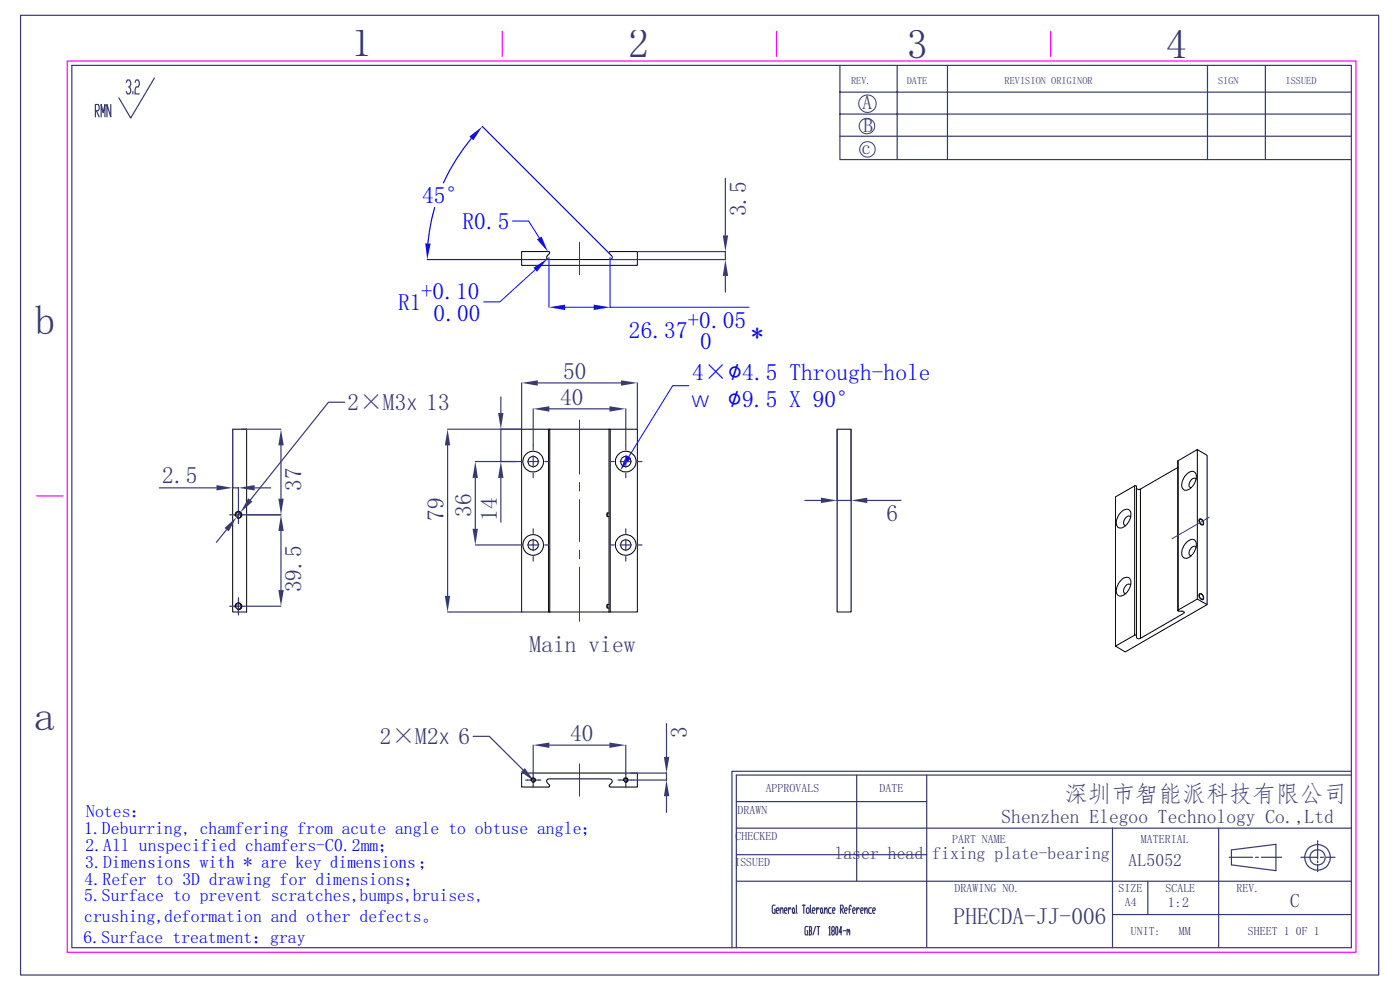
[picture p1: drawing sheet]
<svg xmlns="http://www.w3.org/2000/svg" width="297mm" height="210mm" viewBox="0 0 297 210" stroke-linecap="round" stroke-linejoin="round" font-family="sans-serif">
<g fill="none" stroke="#393972" stroke-width=".25">
<path d="M4.4 3.2h288.1v203.6h-288.1zM15.2 13.9h271.5v187.1h-271.5zM26.8 17.5l.2-.5h.5l.2 .5v.4l-.2 .5h-.2M27.5 18.4l.2 .5v.5l-.2 .5h-.5l-.2-.5M28.2 19.4v.5M28.7 17.5l.2-.5h.4l.2 .9-.2 .5h-.4l-.2 .5v1h.8M32.8 16.5l-5.1 8.5-2.5-4.2M178.2 13.9v15M178.2 19.5h108.5M190.3 13.9v20M201 13.9v20M256.2 13.9v20"/>
<path d="M268.4 13.9v20M20.2 23.5h.7l.1-.4-.1-.9h-.7v2.6M20.4 23.5l.6 1.3M21.5 24.8v-2.6l.4 1.7 .4-1.7v2.6M23.5 22.2v2.6l-.8-2.6v2.6M178.2 28.9v5h108.5M178.2 28.9h108.5M178.2 24.2h108.5M110.7 81.2v9.8M114.1 81.2h17.6M135.2 81.2v9.8M156.2 175.7h130.5"/>
<path d="M156.2 170h40.4M181.7 164.4v22.5M196.6 164.4v36.6M236 175.7v25.3M258.5 175.7v25.3M279.5 178.3v3.9M286.7 163.6h-131.4v37.4M286.7 164.4h-130.5v36.6M156.2 186.9h130.5M156.2 181.3h40.4M164.4 192h-.4l-.2 .3v1.1l.2 .3h.4v-.8h-.1M164.7 193.2h.4l.2-.3-.2-.3h-.3l-.1 .3v.5l.1 .3h.3"/>
<path d="M165.5 193.2l.3-.6h.2l.1 1.1M165.5 192.6v1.1M166.4 193.2h.4l.2-.3-.2-.3h-.3l-.1 .3 .1 .8h.3M167.3 192.6v1.1M167.8 192.9l-.1-.3h-.2l-.2 .6M168.2 192.6h.2l.1 .3-.1 .8h-.2l-.1-.3zM168.5 193.4l.2 .3M169 192l.1 1.7M170.2 192h.6M170.5 192v1.7M171.2 192.6h.3l.2 .3v.5l-.2 .3h-.3l-.1-.3v-.5zM171.3 196.5h-.4l-.1 .3 .1 1.5h.4v-.9h-.1"/>
<path d="M171.6 196.5h.4l.2 .3-.2 .6M171.7 197.4h.3l.2 .6-.2 .3h-.4M171.7 196.5v1.8M171.9 192v1.4l.2 .3M172.3 193.2h.5l.1-.3-.1-.3h-.3l-.2 .3v.5l.2 .3h.3M173 196.5l-.5 1.8M173.2 192.6v1.1M173.3 196.5h.6M173.6 196.5v1.8M173.8 192.9l-.1-.3h-.2l-.3 .6M174.2 192.6l.3 .3v.5l-.2 .3-.2-.3zM174.5 193.4l.1 .3"/>
<path d="M174.9 193.2l.4-.6 .2 1.1M174.9 192.6v1.1M175.9 196.8l.1-.3v1.8M175.9 198.3h.2M176.3 192.6h-.4l-.1 .3 .1 .8h.4M176.6 197.4l-.2-.6 .2-.3h.3l.1 .6-.1 .3h-.3l-.2 .3 .2 .6h.3l.1-.3-.1-.6M176.6 193.2h.4l.2-.3-.2-.3h-.3l-.1 .3 .1 .8h.3M177.4 196.5h.2l.1 .3-.1 1.5h-.2l-.1-.3zM178.3 192.9h.4l.2-.3-.2-.6h-.4v1.7M178.5 192.9l.4 .8M178.6 197.7h-.6l.4-1.2v1.8M178.9 197.4h.5"/>
<path d="M179.2 193.2h.4l.1-.3-.1-.3h-.3l-.1 .3v.5l.1 .3h.3M179.7 197.4l.1-.3 .2 .6M179.7 197.1v1.2M180 197.4l.1-.3 .2 1.2M180 192.9h.5M180.6 192.3l-.1-.3h-.2l-.1 1.7M180.9 193.2h.4l.1-.3-.1-.3h-.3l-.1 .3 .1 .8h.3M181.7 192.6v1.1M182.3 192.9l-.1-.3h-.2l-.3 .6M182.6 193.2h.4l.1-.3-.1-.3h-.3l-.1 .3 .1 .8h.3M183.4 193.2l.5-.6 .1 1.1M183.4 192.6v1.1"/>
<path d="M184.9 192.6h-.5l-.1 .3 .1 .8h.5M185.1 193.2h.4l.2-.3-.2-.3h-.2l-.2 .3v.5l.2 .3h.2M236 194h50.7M243.5 186.9v7.1M260.8 181.8h4.9M261.2 180.3l9.5-1.2v5.6l-9.5-1.2zM266.4 181.8h.6M267.6 181.8h4.3M276 181.8h3.5M279.5 182.6v.4M279.5 183.4v1.5M280.1 181.8h.7"/>
<path d="M281.3 181.8h1.9"/>
<circle cx="279.5" cy="181.9" r="1.63"/>
<circle cx="279.5" cy="181.9" r="2.72"/>
</g>
<path d="M14.3 12.9h273.4v189.1h-273.4zM106.6 6.7v5.3M164.7 6.7v5.3M222.9 6.7v5.3M7.7 105.2h5.7" fill="none" stroke="#f0f" stroke-width=".25"/>
<g fill="none" stroke="#393972" stroke-width=".21">
<circle cx="183.9" cy="26.8" r="1.67"/>
<circle cx="184" cy="22" r="1.86"/>
<circle cx="184" cy="31.7" r="1.64"/>
</g>
<g fill="none" stroke="#000" stroke-width=".21">
<path d="M116.4 91h-5.7v38.8h5.7M116.6 91h-.2v38.8h.2M116.6 91v38.8M116.6 91h12.9M129.2 91v38.8M129.5 91h5.7v38.8h-5.7zM128.8 108.8v.8h.4M128.8 108.8v.8M128.8 108.8h.4M116.6 129.8h12.9M128.8 128.2v.8h.4M128.8 128.2v.8"/>
<path d="M128.8 128.2h.4"/>
<circle cx="113.1" cy="97.9" r="1.11"/>
<circle cx="113.1" cy="97.9" r="2.2"/>
<circle cx="132.7" cy="97.9" r="1.11"/>
<circle cx="132.8" cy="97.9" r="2.2"/>
<circle cx="113.1" cy="115.6" r="1.1"/>
<circle cx="113.1" cy="115.6" r="2.2"/>
<circle cx="132.8" cy="115.6" r="1.1"/>
<circle cx="132.8" cy="115.6" r="2.2"/>
</g>
<g fill="#393972">
<path d="M131.7 80.7l3.5 .5-3.5 .6z"/>
<path d="M110.7 81.2l3.4-.5v1.1z"/>
</g>
<path d="M146.1 81.8h-3.4l-9.3 15.1" fill="none" stroke="#00f" stroke-width=".21"/>
<path d="M132.9 96.5l1 .7-2.3 2.6z" fill="#00f"/>
<path d="M113.1 86.7v7.7M116.5 86.7h12.8M132.8 86.7v7.7" fill="none" stroke="#393972" stroke-width=".25"/>
<g fill="#393972">
<path d="M113.1 86.7l3.4-.5v1.1z"/>
<path d="M129.3 86.2l3.5 .5-3.5 .6z"/>
</g>
<path d="M100.8 97.9h8.8M100.8 115.6h8.8M100.8 101.4v10.8" fill="none" stroke="#393972" stroke-width=".25"/>
<g fill="#393972">
<path d="M100.8 97.9l.6 3.5h-1.2z"/>
<path d="M100.2 112.2h1.2l-.6 3.4z"/>
</g>
<path d="M106.3 84.2v3.4M110.6 91h-4.3v6.9h3.3M106.3 101.4v9.4" fill="none" stroke="#393972" stroke-width=".25"/>
<g fill="#393972">
<path d="M105.7 87.6h1.1l-.5 3.4z"/>
<path d="M106.3 97.9l.5 3.5h-1.1z"/>
</g>
<path d="M95 91h15.6M95 94.5v31.9M95 129.8h15.6" fill="none" stroke="#393972" stroke-width=".25"/>
<g fill="#393972">
<path d="M95 91l.5 3.5h-1.1z"/>
<path d="M94.4 126.4h1.1l-.5 3.4z"/>
</g>
<g fill="none" stroke="#393972" stroke-width=".25">
<path d="M109.7 97.9h1M113.1 96.7v1.2h-1.2M113.1 94.5v.9M114.3 97.9h-1.2v1.2M115.6 97.9h.9M129.3 97.9h1M132.8 96.7v1.2h-1.3M132.8 94.5v.9M134 97.9h-1.2v1.2M135.2 97.9h1M177.6 91.1v15.1h3v-15.1M109.7 115.6h1"/>
<path d="M113.1 114.4v1.2h-1.2M113.1 100.4v.9M113.1 112.2v.9M113.1 118.1v.9M114.3 115.6h-1.2v1.2M115.6 115.6h.9M129.3 115.6h1M132.8 114.4v1.2h-1.3M132.8 100.4v.9M132.8 112.2v.9M132.8 118.1v.9M134 115.6h-1.2v1.2"/>
<path d="M135.2 115.6h1M170.7 106.2h3.5M184 106.2h7.1"/>
</g>
<path d="M122.9 89.1v11.5M122.9 102.3v1.9M122.9 105.9v9M122.9 116.7v1.8M122.9 120.3v11.5" fill="none" stroke="#393972" stroke-width=".21"/>
<path d="M177.6 91h3v38.8h-3z" fill="none" stroke="#000" stroke-width=".21"/>
<g fill="#393972">
<path d="M174.2 105.6l3.4 .6-3.4 .5z"/>
<path d="M180.6 106.2l3.4-.6v1.1z"/>
</g>
<g fill="none" stroke="#000" stroke-width=".21">
<path d="M249.9 99.2l-8 4.5v31.7M249.9 97.7v31.8M254 95.4l2.1 1.2v31.7M237.7 108.8a1.31 1.31 0 0 1 2.1-.4 2.9 2.9 0 0 1-2.1 3.6 1.16 1.16 0 0 1-.8-1.8zM239.9 109.7a.84 .84 0 0 0-.9-.1 .84 .84 0 0 0-.5 .7 .7 .7 0 0 0 .3 1.1M240.7 103.1h.4v32.1a.66 .66 0 0 0 .8 .2M240.7 103.1l-4.1 2.3v31.7M240.7 103.1v31.6M241.1 103.5a.66 .66 0 0 0 .8 .2M251.8 115a1.11 1.11 0 0 1 1-.6 1.11 1.11 0 0 1 .9 .6 3 3 0 0 1-2.2 3.4 1.07 1.07 0 0 1-.8-1.5l.5-1.1zM251.8 100.6a1.11 1.11 0 0 1 1-.6 1.11 1.11 0 0 1 .9 .6 3 3 0 0 1-2.2 3.4 1.07 1.07 0 0 1-.8-1.5l.5-1.2zM253.7 116.1a.84 .84 0 0 0-1.3 .6 .73 .73 0 0 0 .3 1.2"/>
<path d="M253.7 101.7a.84 .84 0 0 0-1.3 .6 .73 .73 0 0 0 .3 1.1M254.5 110.2a.67 .67 0 0 1 .6 .3 .67 .67 0 0 1 0 .7 .73 .73 0 0 1-.6-1zM254.5 110.1a.85 .85 0 0 1 .7 1.3 .85 .85 0 0 1-.7-1.3zM237.7 123.3a1.31 1.31 0 0 1 2.1-.4 2.86 2.86 0 0 1-2.4 3.5 1.57 1.57 0 0 1-.2-2.3zM239.9 124.1a.84 .84 0 0 0-.9-.1 .84 .84 0 0 0-.5 .7 .7 .7 0 0 0 .3 1.2M240.7 134.7l.4 .1M249.9 129.4v.2l1 .1 .3 .3-9.3 5.4M249.9 129.4l4.1-2.3 2.1 1.2-17.4 10-2.1-1.2 4.1-2.4M254 127.1v-31.7l-4.1 2.3v31.7M254.5 126.1a.67 .67 0 0 1 .6 .2 .67 .67 0 0 1 0 .8 .73 .73 0 0 1-.6-1zM254.5 125.9a.76 .76 0 0 1 .7 .5 .76 .76 0 0 1-.1 .8l-.6-.4-.2-.5zM110.7 164h24.5v2.9h-5.7l-.3-.2a1.26 1.26 0 0 0 .6-1.2l-.4-.3h-12.9a.48 .48 0 0 0-.5 .3 .48 .48 0 0 0 .1 .6l.5 .6-.2 .2h-5.7z"/>
<circle cx="113.1" cy="165.5" r=".39"/>
<circle cx="132.7" cy="165.5" r=".39"/>
</g>
<path d="M251.1 129.7v.4" fill="none" stroke="#f00" stroke-width=".21"/>
<path d="M256.5 109.7l-7.9 4.6" fill="none" stroke="#393972" stroke-width=".21"/>
<path d="M100.4 156.2h3.4l7.2 7.1" fill="none" stroke="#393972" stroke-width=".25"/>
<path d="M110.5 163.7l.8-.8 2.1 2.9z" fill="#393972"/>
<path d="M113.1 158.1v5.7M116.5 158.1h12.8M132.8 158.1v5.7" fill="none" stroke="#393972" stroke-width=".25"/>
<g fill="#393972">
<path d="M113.1 158.1l3.4-.6v1.1z"/>
<path d="M129.3 157.5l3.5 .6-3.5 .5z"/>
</g>
<path d="M141.4 153.5v7.1M133.9 164h7.5v1.5h-7M141.4 168.9v3.4" fill="none" stroke="#393972" stroke-width=".25"/>
<g fill="#393972">
<path d="M141.4 165.5l.6 3.4h-1.2z"/>
<path d="M140.8 160.6h1.2l-.6 3.4z"/>
</g>
<path d="M73.2 85.3h-3.5l-16.6 20.7M48 112.4l-2.1 2.6M51 108.7l-.8 1M113.1 163.9v1.6h-1.6M114.7 165.5h-1.6v1.6M132.8 163.9v1.6h-1.7M134.4 165.5h-1.6v1.6" fill="none" stroke="#393972" stroke-width=".25"/>
<g fill="none" stroke="#000" stroke-width=".21">
<path d="M49.4 91h2.9v38.8h-2.9zM51.1 108.8v.8M51.1 128.2v.8M112.6 165.6a.48 .48 0 0 1 .5-.6 .48 .48 0 0 1 .5 .5 .48 .48 0 0 1-.6 .4M132.2 165.6a.49 .49 0 0 1 .4-.6 .49 .49 0 0 1 .6 .3 .49 .49 0 0 1-.3 .6h-.3"/>
<circle cx="50.6" cy="109.2" r=".6"/>
<circle cx="50.6" cy="128.6" r=".6"/>
</g>
<path d="M122.9 162v6.9" fill="none" stroke="#393972" stroke-width=".21"/>
<path d="M50.2 108.7v1M50.2 128.1v1" fill="none" stroke="#f00" stroke-width=".21"/>
<g fill="#393972">
<path d="M47.6 112l2.6-2.3-1.7 3z"/>
<path d="M52.7 105.7l.9 .7-2.6 2.3z"/>
</g>
<path d="M51.3 91h8.3M59.6 94.5v11.3M52.5 109.2h7.1" fill="none" stroke="#393972" stroke-width=".25"/>
<g fill="#393972">
<path d="M59.1 105.8h1.1l-.6 3.4z"/>
<path d="M59.6 91l.6 3.5h-1.1z"/>
</g>
<path d="M49.4 91.1v12.4h1.2v3.8M33.8 103.5h12.1M54 103.5h3.4" fill="none" stroke="#393972" stroke-width=".25"/>
<g fill="#393972">
<path d="M50.6 103.5l3.4-.6v1.1z"/>
<path d="M45.9 102.9l3.5 .6-3.5 .5z"/>
</g>
<path d="M52.5 109.2h7.1M59.6 112.6v12.6M52.5 128.6h7.1" fill="none" stroke="#393972" stroke-width=".25"/>
<g fill="#393972">
<path d="M59.6 109.2l.6 3.4h-1.1z"/>
<path d="M59.1 125.2h1.1l-.6 3.4z"/>
</g>
<path d="M50.6 107.4v1.8h-1.9M52.4 109.2h-1.8v1.9M50.6 126.8v1.8h-1.9M52.4 128.6h-1.8v1.9" fill="none" stroke="#393972" stroke-width=".25"/>
<path d="M110.7 53.4h5.8v.4l-.5 .6a.44 .44 0 0 0 .5 .7h12.9a.46 .46 0 0 0 .5-.3 .46 .46 0 0 0-.1-.5l-.5-.5v-.4h5.9v2.9h-24.5zM49.9 109.4a.74 .74 0 0 1 .6-.9 .74 .74 0 0 1 .8 .8 .74 .74 0 0 1-.9 .6M49.9 128.8a.74 .74 0 0 1 .6-.9 .74 .74 0 0 1 .8 .8 .74 .74 0 0 1-.9 .6" fill="none" stroke="#000" stroke-width=".21"/>
<path d="M113.5 57.2l-7.5 6.8h-3.4" fill="none" stroke="#00f" stroke-width=".21"/>
<path d="M113.2 56.8l2.9-1.9-2.2 2.7z" fill="#00f"/>
<path d="M100 29.4a44.3 44.3 0 0 0-5.9 9.4M102.3 26.8l26.9 26.9M90.6 55.1h25.8M92.2 44l-.6 2.5-.8 5.1" fill="none" stroke="#00f" stroke-width=".25"/>
<g fill="#00f">
<path d="M99.6 29l2.7-2.2-1.9 2.9z"/>
<path d="M90.2 51.6l1.2 .1-.8 3.4z"/>
</g>
<path d="M108.7 46.9h3.4l2.3 3.6" fill="none" stroke="#00f" stroke-width=".21"/>
<path d="M113.9 50.8l1-.6 1.3 3.2z" fill="#00f"/>
<path d="M153.9 37.8v12.1M135.3 53.4h18.6v1.7h-24.4M153.9 58.5v3.5" fill="none" stroke="#393972" stroke-width=".25"/>
<g fill="#393972">
<path d="M153.9 55.1l.6 3.4h-1.2z"/>
<path d="M153.3 49.9h1.2l-.6 3.5z"/>
</g>
<path d="M116.5 54.6v10.6M129.4 54.6v10.6h29.5M119.9 65.2h6" fill="none" stroke="#00f" stroke-width=".21"/>
<g fill="#00f">
<path d="M116.5 65.2l3.4-.6v1.2z"/>
<path d="M125.9 64.6l3.5 .6-3.5 .6z"/>
</g>
<path d="M122.9 51.4v6.9" fill="none" stroke="#393972" stroke-width=".21"/>
<g font-size="8.8" fill="#393972">
<text x="74.5" y="11.9">1</text>
<text x="133.3" y="12.2">2</text>
<text x="192.4" y="12.2">3</text>
<text x="247.4" y="12.3">4</text>
<text x="7.4" y="70.9">b</text>
<text x="7.2" y="154.8">a</text>
</g>
<text font-size="5.3" fill="#00f" x="154.3" y="86.4">∅9.5 X 90°</text>
<g font-size="5" fill="#00f">
<text x="89.5" y="43.1">45°</text>
<text x="98.1" y="48.6">R0.5</text>
<text x="84.5" y="65.8">R1</text>
<text x="89.3" y="63.4">+0.10</text>
<text x="92" y="68.1">0.00</text>
<text x="133.4" y="71.8">26.37</text>
<text x="145.8" y="69.5">+0.05</text>
<text x="148.5" y="74.1">0</text>
<text x="159.4" y="72.2">*</text>
<text x="146.9" y="80.6">4×∅4.5 Through-hole</text>
</g>
<g font-size="5" fill="#393972">
<text x="158.2" y="45.9" transform="rotate(-90 158.2 45.9)">3.5</text>
<text x="119.5" y="80.3">50</text>
<text x="73.7" y="87">2×M3↧13</text>
<text x="118.8" y="85.8">40</text>
<text x="34.4" y="102.6">2.5</text>
<text x="63.9" y="104.2" transform="rotate(-90 63.9 104.2)">37</text>
<text x="94.1" y="110.4" transform="rotate(-90 94.1 110.4)">79</text>
<text x="99.9" y="109.7" transform="rotate(-90 99.9 109.7)">36</text>
<text x="105.4" y="110.5" transform="rotate(-90 105.4 110.5)">14</text>
<text x="188" y="110.4">6</text>
<text x="63.9" y="125.7" transform="rotate(-90 63.9 125.7)">39.5</text>
<text x="112.4" y="138.2">Main view</text>
<text x="80.6" y="157.8">2×M2↧6</text>
<text x="120.9" y="157.2">40</text>
<text x="145.7" y="156.5" transform="rotate(-90 145.7 156.5)">3</text>
<text x="225.8" y="170">深圳市智能派科技有限公司</text>
<text x="202.3" y="196">PHECDA-JJ-006</text>
</g>
<text font-size="4.6" fill="#00f" x="146.7" y="86.4">⌵</text>
<g font-size="4.1" fill="#393972">
<text x="183" y="23.1">A</text>
<text x="183.2" y="28.1">B</text>
<text x="182.8" y="32.7">c</text>
<text x="212.5" y="174.6">Shenzhen Elegoo Technology Co.,Ltd</text>
<text x="273.7" y="192.3">C</text>
</g>
<g font-size="3.8" fill="#00f">
<text x="18.3" y="173.3">Notes：</text>
<text x="17.9" y="177">1.Deburring, chamfering from acute angle to obtuse angle；</text>
<text x="18.1" y="184">3.Dimensions with * are key dimensions；</text>
<text x="18.1" y="180.5">2.All unspecified chamfers-C0.2mm；</text>
<text x="17.9" y="191.2">5.Surface to prevent scratches,bumps,bruises,</text>
<text x="17.9" y="187.7">4.Refer to 3D drawing for dimensions；</text>
<text x="17.9" y="195.6">crushing,deformation and other defects。</text>
<text x="17.7" y="199.9">6.Surface treatment：gray</text>
</g>
<g font-size="3.8" fill="#393972">
<text x="177" y="182.3">las</text>
<text x="182.7" y="182.3">er head</text>
<text x="197.8" y="182.3">fixing plate-bearing</text>
<text x="239.4" y="183.7">AL5052</text>
</g>
<text font-size="3" fill="#393972" x="247.8" y="192.4">1:2</text>
<g font-size="2.5" fill="#393972">
<text x="156.5" y="172.7">DRAWN</text>
<text x="162.4" y="168.1">APPROVALS</text>
<text x="186.6" y="168.1">DATE</text>
<text x="156" y="178.2">CHECKED</text>
<text x="202" y="178.8">PART NAME</text>
<text x="242" y="178.8">MATERIAL</text>
<text x="155.8" y="183.7">ISSUED</text>
<text x="202.5" y="189.3">DRAWING NO.</text>
<text x="237.3" y="189.3">SIZE</text>
<text x="247.2" y="189.3">SCALE</text>
<text x="262.3" y="189.3">REV.</text>
<text x="238.6" y="192.3">A4</text>
<text x="239.9" y="198.3">UNIT:</text>
<text x="250.1" y="198.3">MM</text>
<text x="264.8" y="198.3">SHEET 1</text>
<text x="274.9" y="198.3">0F 1</text>
</g>
<g font-size="2.2" fill="#393972">
<text x="180.6" y="17.8">REV.</text>
<text x="192.4" y="17.8">DATE</text>
<text x="213.1" y="17.8">REVISION ORIGINOR</text>
<text x="258.4" y="17.8">SIGN</text>
<text x="272.7" y="17.8">ISSUED</text>
</g>
</svg>
